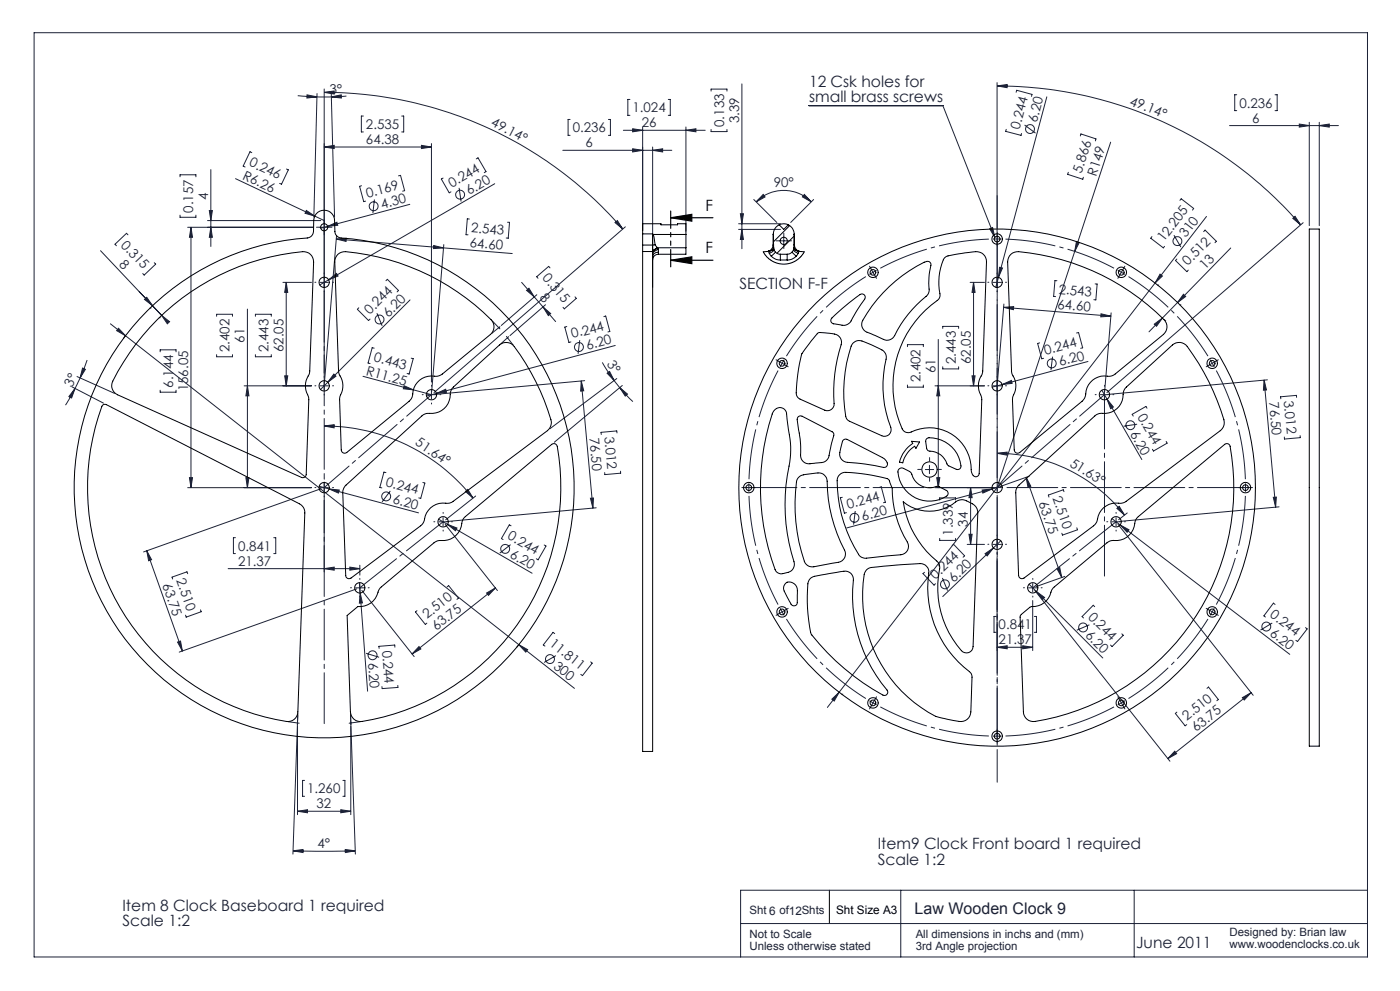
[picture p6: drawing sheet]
<svg xmlns="http://www.w3.org/2000/svg" width="420mm" height="297mm" viewBox="0 0 420 297" stroke-linecap="round" stroke-linejoin="round" font-family="sans-serif">
<g fill="none" stroke="#1b2136" stroke-width=".3">
<path d="M10.2 9.8h400v277h-400zM89.3 28.7l5.8 .3M92.1 28.4l3 .6-3 .4zM95.1 28l-.9 37M95.1 29h4.3M97.3 27.7l3-.4v.9zM97.3 27.7a118.4 118.4 0 0 1 89.5 40.9M97.3 26.7v85.1M99.4 28l1 37M99.4 29l3-.6v1zM103.9 28.8l-4.5 .2M109 34.8h-.6v4.7h.6"/>
<path d="M120.5 34.8h.6v4.7h-.6M171 35.8h-.6v4.8h.6M182.5 35.8h.6v4.8h-.6M187 39h24.6M189 29.8h-.7v4.8h.7M189.8 38.6l3 .4-3 .5zM192.8 38.1v31M200.5 29.8h.6v4.8h-.6M205.8 39l3-.4v.9zM205.8 38.1v31.2M213.3 27.3v-.6h4.8v.6M213.3 38.8v.6h4.8v-.6"/>
<path d="M222.6 25.1v49.4M242.7 31.6h40.2l15.5 39.6M299.1 24.8v44.6M299.1 25.7l3.1-.4-.1 1zM299.1 25.7a120.4 120.4 0 0 1 91.1 41.7M301.9 38.8l-.2 .6 4.6 1.2 .2-.6M304.8 27.7l.2-.6 4.6 1.2-.1 .6M307.4 37.5l3.3 2.4M314 29l-14.5 54.1M368.9 37.6h32.6M371 28.4h-.6v4.8h.6M382.5 28.4h.7v4.8h-.7"/>
<path d="M389.8 37.2l3 .4-3 .5zM392.8 36.7v30.9M395.8 36.7v30.9M395.8 37.6l3-.4v.9zM54 53v-.6h4.8v.6M63.3 50.8v23.1M70.7 53.5l23.7 11.3M75.5 45.8l-.5-.3-2 4.3 .5 .3M85.9 50.7l.6 .2-2 4.3-.6-.2M97.3 44.1l3-.5v.9zM97.3 44.1h32.1M108.4 55.7l-.5 .1 1.2 4.6 .6-.1"/>
<path d="M112.3 59.8l-.4 4M119.6 52.7l.6-.1 1.2 4.5-.6 .2M126.4 43.6l3 .5-3 .4zM129.4 43v71.5M132.9 53.4l-.5 .3 2.4 4.1 .5-.3M137.7 56.3l.6 4.1M142.9 47.6l.5-.3 2.4 4.1-.5 .3M148.4 55.1l-52.5 30.3M168.8 45h32.7M189.8 44.6l3 .4-3 .5zM195.8 44.1v42M195.8 45l3-.4v.9z"/>
<path d="M226.1 59.8l6.9 6.9M229 58.3l.5 .7-2.6 1.5zM241.3 58.3l2.1 2.2-2.7-1.5zM244.1 59.8l-6.9 6.9M320.5 51.6l-.2 .6 4.5 1.5 .2-.6M324.1 40.7l.2-.6 4.5 1.5-.2 .6M333.2 42.6l-10.8 32.8M30.2 75.1l18.3 19.4M38.4 70.4l-.4-.5-3.5 3.3 .4 .5M46.3 78.7l.4 .5-3.4 3.2-.5-.4M54 64.5v.6h4.8v-.6M56.3 68.1h37.6"/>
<path d="M57.3 68.1l.4 3h-.9zM57.3 68.1v78.1M62.3 66.1h33.9M62.8 63.1h.9l-.4 3zM63.3 68.1l.4 3h-.9zM91.9 63.1l2.5 1.7-2.9-.9zM94.4 64.8l2.9 1.3M96 68.1h2.5M98.3 67.8l-2.1 .6M98.3 67.8l2.8-1.2 .2 .9zM100.9 71.6l32.2 2.7M100.9 71.6l3-.2-.1 1z"/>
<path d="M101 70.6l-3.7 44M122.9 61.2l-24.6 6.6M130.1 73.6l3 .7-3.1 .2zM133.1 74.3l20.6 1.7M133.1 73.3l-3.6 44M140.8 65.6h-.6l-.4 4.7 .6 .1M152.3 66.6h.6l-.4 4.8-.6-.1M184.5 66.7l.7-.6 1.6 2.5zM187.6 68l-57.4 49.6M221.6 67.1h12.5M221.6 68.8h12.5M222.1 64.1h.9l-.4 3z"/>
<path d="M222.6 68.8l.4 3h-.9zM226.9 60.5a11.7 11.7 0 0 1 16.5 0M233.9 72.2h2.5M235.1 70.9v2.5M296.9 68.5l.9-.3 .6 3zM322.4 75.4l-23.3 70.8M322.9 72.4l.9 .3-1.4 2.7zM345.6 70.9l-.4 .5 3.8 2.9 .4-.5M352.2 70.5l2.1 3.5M353.1 77.6l-.5 .5 3.5 3.3 .4-.4M354 60l.4-.4 3.7 2.9-.3 .5M361.1 69.4l.4-.4 3.4 3.3-.4 .4"/>
<path d="M361.9 64.9l-15.4 19.9M369.2 74.3l-24.5 25.1M387.8 65.4l.7-.6 1.7 2.6zM390.9 66.7l-58.8 50.9M33.1 97l4.5 3.6M35.6 98.4l2 2.2-2.6-1.5zM43.4 89.7l.6-.6 1.8 2.5zM45 92.3h.1M45.8 91.6l2.7 2.9M47.8 95.2h.1M48.5 94.5l2.4 1.9-.7 .6zM65 94.8v-.6h4.7v.6"/>
<path d="M74.2 92.6v53.6M76.6 94.8v-.6h4.8v.6M84.9 84.6h8.6M85.9 84.6l.4 3h-.9zM85.9 84.6v31M96 84.6h2.5M98.6 83.9l2.4-2 .4 .8zM107.6 92.2l-.4 .5 3.4 3.4 .4-.5M113.1 93.9l1.6 3.7M115.8 84.1l.4-.4 3.4 3.4-.5 .4M123 89.9l-26.8 26.8M147.7 96.2l2.3 2.4"/>
<path d="M150 97.9l-2.5 2M156.5 84.6l3.8 4.4M158 87l.7-.6 1.6 2.6zM160.3 89l2.6 3M161 88.3l-10.6 9.2M162.9 92l2.3 2-.7 .6zM162.9 92l3.8 4.4M163.7 91.3l-10.7 9.3M165 80.3l-.4-.5-3.6 3.1 .4 .5M170 97.9l-.6 .1 1.3 4.6 .6-.1M172.5 89l.4 .4-3.6 3.2-.4-.5M181.2 94.9l.5-.2 1.3 4.6-.6 .2"/>
<path d="M261.3 80.5l.6 1.1M261.9 81.6l-1.1 .7M261.9 81.6l.6 1.1M263 81l-1.1 .6M282.8 98.4v-.6h4.8v.6M291 84.6h4.3M292.1 84.6l.4 3h-.9zM292.1 84.6v31M297.9 84.6h2.5M299.1 83.4v2.5M299.5 83.1l-.8 3M299.9 80.1l.8 .2-1.2 2.8z"/>
<path d="M301.1 92.1l32.2 2.7M301.1 92.1l3-.2-.1 .9zM301.2 91.1l-2 23.5M317.1 84.1h-.6l-.4 4.7 .6 .1M323 99.8l.6-.1 1.2 4.5-.6 .2M328.5 85.1h.6l-.3 4.8-.6-.1M330.3 94l3 .8-3.1 .2zM333.3 93.8l-1.9 23.5M346.3 97.2l2.4-1.9-1.7 2.5zM346.5 84.8l-94.8 122.7M347.3 85.4h.1M348 82.2l.7 .5-2.2 2.1z"/>
<path d="M349.4 96h.1M354 91.4h.1M355 88.2l.7 .7-2.4 1.8zM21.6 116l9.4 4.8M22.5 116.4l-1 2.9-.8-.5zM22.5 116.4l-2.9 5M23.1 112.9l11.3 5M24 113.3l-1.5 3.1M24.8 110.3l.8 .4-1.6 2.6zM26.1 107.9l-2.1 5.4M37.6 100.6l-.6 .8M37.6 100.6l118 92.6"/>
<path d="M48 105.4v-.6h4.8v.6M48 116.9v.6h4.8v-.6M65 106.3v.6h4.7v-.6M73.2 115.6h20.3M74.2 115.6l.5 3h-.9zM76.6 106.3v.6h4.8v-.6M85.4 112.6h.9l-.4 3zM96 115.6h2.5M97.3 114.4v2.5M100.2 112.1l.6 .6-2.4 1.8zM108.9 112.8l15.1 4M112.3 104.3l-.6-.1-1.3 4.6 .6 .2"/>
<path d="M121.2 115.6l2.8 1.2-3-.3zM123.4 107.3l.6 .2-1.3 4.6-.6-.2M124 116.8l5.4 1.5M128.2 118.3h2.5M129.4 117v2.6M131 117.9l-3 .8M131 117.9l2.7-1.2 .2 .9zM151.9 100.8l2.1 2.6M152.6 100.9l-2.4 2.2M173.9 101.9l-.5 4.1M174.4 114.2l.7 2.9-.9 .1zM174.4 114.2l3.5 38.1"/>
<path d="M175.4 114.1l-45 4.1M180.7 108.6l3.6 5.4M182.1 111.9l.8-.6 1.4 2.7zM184.3 114l1.6 2.2M184.6 103.5l-53.6 14.4M185 113.4l-20 15.1M185.9 116.2l2.3 1.9-.6 .6zM185.9 116.2l4 4.2M186.7 115.5l-20.4 17M272.2 103.9v-.6h4.8v.6M272.2 115.4v.6h4.8v-.6M280.5 115.6h14.8"/>
<path d="M281.5 101.7v44.5M281.5 115.6l.4 3h-.9zM282.8 109.9v.7h4.8v-.7M291.6 112.6h.9l-.4 3zM297.9 115.6h2.5M299.1 114.4v2.5M300.6 115.2l2.8-1.2 .2 .9zM311.9 102.8l-.6 .1 1.2 4.6 .6-.1M315.8 106.9l-.5 4M326.4 108.3l-28.8 7.7M330.1 118.3h2.5M330.6 116.9l11.9 20.8"/>
<path d="M331.3 117v2.6M332.1 119.6l1.9 2.4-.8 .5zM379.2 113.9l3.5 38.1M379.2 113.9l.7 3h-.9zM380.2 113.8l-47.9 4.4M389 119.1l-.1-.6-4.7 .4v.6M97.3 127.7l3-.4-.1 .9zM97.3 127.7a56.9 56.9 0 0 1 44.6 21.6M185.1 129.7l-.1-.6-4.7 .5 .1 .6M278.8 139.4v2.6M299.1 135.9l3.1-.4-.1 .9zM299.1 135.9a48.7 48.7 0 0 1 38.3 18.5"/>
<path d="M341.1 127.1l-4 .6M344.1 122.3l-.3-.5-4.1 2.4 .3 .5M349.8 132.3l.3 .5-4.1 2.4-.3-.5M390 130.6l.1 .6-4.8 .4v-.6M56.3 146.2h37.2M56.8 143.2h.9l-.4 3zM73.8 143.2h.9l-.5 3zM95.7 145.7l3 .8M96 146.2h2.5M96.3 146.5l-53.2 18.9M97.3 149.9v21.5M97.3 144.9v2.5"/>
<path d="M98.7 146.5l3.1 .4-.3 .9zM98.7 146.5l26.9 7.2M115.8 141.6l-.6-.1-1.3 4.6 .6 .1M117.1 147.1l-2.5 3.3M126.9 144.6l.6 .2-1.3 4.6-.6-.2M131.6 155.6l2.7 1.6M131.7 156.4h2.5M132.9 155.1v2.6M133.6 157.2l15.6 19.8M134.3 157.2l2.8 1.1-.5 .8zM134.3 157.2l25.3 14.6M139.6 147.3l.7-.6 1.6 2.6z"/>
<path d="M142.7 148.7l-9 7.1M153.3 157.6l-.5-.3-2.4 4.1 .5 .3M177.1 149.3h.9l-.1 3zM178.9 152.2l-45 4.1M186.2 141.2v.6l-4.7 .4-.1-.6M252.7 149l-.6 .2 1.2 4.6 .6-.2M256.6 153.1l-.5 4.1M263.8 146.1l.6-.2 1.2 4.6-.6 .2M277.6 140.7h2.5M280.5 146.2h17.6M281 143.2h.9l-.4 3zM281.9 149.9v-.7h4.8v.7"/>
<path d="M291.2 146.2l.4 3h-.9zM291.2 146.2v17M294.6 146.9l3-.4-2.7 1.3zM297.6 146.5l-43.6 11.7M300.6 145.7l-3 .8M307.8 143l1.4 2.7-.8 .3zM307.8 143l10.7 30.1M308.8 142.7l-8.7 3.1M319.2 147.4l-.2-.6-4.5 1.6 .2 .6M323 158.2l.3 .6-4.6 1.6-.1-.6M333.6 156.4h2.5M333.6 155.4l2.5 1.9"/>
<path d="M334.8 155.1v2.5M335.1 152.4l.7-.6 1.6 2.6zM335.4 157.2l40.6 51.2M336.1 157.3l2.6 1.5-.6 .7zM336.1 157.3l50.8 38.8M338.2 153.7l-2.6 2M382 149h.9l-.2 3zM383.7 151.9l-47.9 4.4M44 165.1l1.5 2.6-.9 .4zM44 165.1l10.7 30M56.3 171.9l-.2-.5-4.5 1.6 .2 .5M68.4 170.4h39.5"/>
<path d="M70.6 161.1h-.6v4.8h.6M82.1 161.1h.6v4.8h-.6M97.3 170.4l3-.4v.9zM105 170l2.9 .4-2.9 .5zM106.7 176.2h2.5M107 176.5l-53.2 18.9M107.8 174.6l.3 3.1M107.9 169.4v3M108 174.9v2.5M108.1 177.7l.6 3-.9 .1zM108.1 177.7l2.2 29.4M108.5 176.9l15.7 19.9"/>
<path d="M134.1 175.9l.5-.4 2.9 3.7-.4 .4M146 177.7l2.6-1.5-2.1 2.2zM148.6 176.2l-25 19.8M153.2 163.2l-3.3 2.6M163.3 163.3l.5 .4-2.4 4.1-.5-.3M277.4 171.5l-.5 .4 3.3 3.5 .4-.5M281.9 161.4v.6h4.8v-.6M282.7 173.2l1.6 3.8M285.6 163.5l.5-.4 3.3 3.5-.5 .4M290.2 163.2h5.1M290.7 160.1h.9l-.4 3.1zM295.5 165.9l2.5-1.7-1.8 2.4z"/>
<path d="M297.9 163.2h2.5M298 164.2l-15.2 14.6M299.1 166.9v28.1M299.1 161.9v2.5M300.2 162.1l-2.2 2.1M308.6 176.2h2.5M308.7 175.1l2.2 2.2M309.8 180v15M309.8 174.9v2.5M310.4 176.9l40.6 51.2M310.9 177.3l2.5 1.8-.7 .6zM310.9 177.3l19.9 19.9"/>
<path d="M317.1 170.4l.8-.3 .6 3zM319.4 172.8l-8.6 3M53.3 192.4l.9-.3 .5 3zM60.1 182.8l.3 .5-4.6 1.7-.1-.6M109.8 195.8l3.9 1.2M118.5 194l-.1-.7-4.7 .4v.6M125.1 183l-.5 .4 3 3.7 .5-.3M125.7 193.8l.6 .7-2.7 1.5zM155.6 193.2l2.7 1.5-.6 .7zM155.6 193.2l-.6 .8M155.6 193.2l16.7 13.1M166.4 189.9l-.5-.4-2.9 3.8 .5 .3"/>
<path d="M166.8 196.5l-3.6 2M177.2 198.4l.5 .4-3 3.7-.5-.4M298.8 184.7h-.6v4.8h.6M299.1 194h10.7M299.1 194l3.1-.5v.9zM306.8 193.5l3 .5-3 .4zM310.3 184.7h.6v4.8h-.6M326.8 187.3l-3.8 1.6M328.4 181.8l-.4-.4-3.4 3.4 .4 .4M336.6 190l.4 .4-3.4 3.4-.4-.5M381.7 186.7l-3.6 2.1M382.5 181.1l-.5-.3-2.8 3.8 .4 .3"/>
<path d="M391.7 188.1l.4 .4-2.8 3.8-.5-.4M86.4 216.3l3.3 .4M89.3 217.7v26.5M89.3 214.4l-1.4 41.6M89.4 213.9l-.2 3.3M105.2 213.9l.1 3.3M105.2 214.4l1.4 41.6M105.2 217.7v26.5M108.1 216.3l-3.4 .4M119.3 205.4l.1 .6-4.7 .4-.1-.6M249.6 209.5l2.1-2-1.4 2.6zM251.7 207.5l-3.5 4.5"/>
<path d="M252.6 208.1h.1M353.1 213.4l-.5 .4 2.9 3.7 .5-.3M362.1 206.3l.4-.4 3 3.8-.4 .3M372.7 209.1l2.7-1.5-2.1 2.2zM375.4 207.6l-25.1 19.8M91.4 233.9h-.6v4.8h.6M102.9 233.9h.6v4.8h-.6M352.4 225.1l.6 .8-2.7 1.5zM87.9 255l3-.4v.9zM87.9 255h18.7M89.3 243.1l3-.4v.9zM89.3 243.1h15.9"/>
<path d="M102.2 242.7l3 .4-3 .5zM103.6 254.6l3 .4-3 .5zM222.2 276.8h188M270.2 266.8v20M340.3 266.8v20M410.2 266.8h-188v20"/>
<circle cx="309" cy="38.7" r="1.33"/>
<circle cx="138" cy="58.4" r="1.33"/>
<circle cx="112.1" cy="61.8" r="1.33"/>
<circle cx="353.2" cy="72.3" r="1.33"/>
<circle cx="113.9" cy="95.8" r="1.33"/>
<circle cx="173.7" cy="104" r="1.35"/>
<circle cx="315.5" cy="108.9" r="1.33"/>
<circle cx="339.1" cy="127.4" r="1.33"/>
<circle cx="115.9" cy="148.8" r="1.34"/>
<circle cx="256.3" cy="155.2" r="1.33"/>
<circle cx="151.6" cy="164.5" r="1.34"/>
<circle cx="283.5" cy="175.1" r="1.33"/>
<circle cx="111.8" cy="196.4" r="1.33"/>
<circle cx="165" cy="197.5" r="1.33"/>
<circle cx="324.9" cy="188.1" r="1.34"/>
<circle cx="379.9" cy="187.8" r="1.34"/>
</g>
<path d="M201.2 65.3l6.3-1.1v2.1zM201.2 78l6.3-1v2zM201.2 65.3h12.7M201.2 78h12.7" fill="none" stroke="#000" stroke-width=".35"/>
<g fill="none" stroke="#1b2136" stroke-width=".3" stroke-dasharray="15.2 1.3 1.3 1.3" stroke-linecap="butt">
<path d="M299.2 71.6h-1.3M299.2 71.6h1.2M336.4 81.6l-1.1-.6M336.4 81.6l1.1 .6M234.6 108.9l-.6 1.1M234.6 108.9l.7-1.1M363.7 108.9l-.7-1.1M363.7 108.9l.6 1.1M224.7 146.1v1.3M224.7 146.1v-1.2M373.7 146.1l-.1-1.2M373.7 146.1l-.1 1.3"/>
<path d="M234.6 183.4l.7 1M234.6 183.4l-.6-1.1M363.7 183.4l.6-1.1M363.7 183.4l-.7 1M261.9 210.6l1.1 .7M261.9 210.6l-1.1-.6M336.4 210.6l1.1-.6M336.4 210.6l-1.1 .7M299.2 220.6h1.2M299.2 220.6h-1.3"/>
</g>
<path d="M296.7 71.7a74.5 74.5 0 0 0-32.6 8.7M259.8 82.9a74.5 74.5 0 0 0-23.9 23.8M334.2 80.4a74.5 74.5 0 0 0-32.5-8.7M233.4 111.1a74.5 74.5 0 0 0-8.7 32.5M362.4 106.7a74.5 74.5 0 0 0-23.9-23.8M224.7 148.6a74.5 74.5 0 0 0 8.7 32.6M373.6 143.6a74.5 74.5 0 0 0-8.7-32.5M235.9 185.5a74.5 74.5 0 0 0 23.9 23.9M364.9 181.2a74.5 74.5 0 0 0 8.7-32.6M264.1 211.9a74.5 74.5 0 0 0 32.6 8.7M338.5 209.4a74.5 74.5 0 0 0 23.9-23.9M301.7 220.6a74.5 74.5 0 0 0 32.5-8.7" fill="none" stroke="#1b2136" stroke-width=".3" stroke-dasharray="15.2 1.3 1.3 1.3" stroke-dashoffset=".1" stroke-linecap="butt"/>
<path d="M201.2 63.2v16.8" fill="none" stroke="#000" stroke-width=".35" stroke-dasharray="6.3 1.3 1.3 1.3 1.3 1.3" stroke-dashoffset="1.2"/>
<g fill="none" stroke="#1b2136" stroke-width=".3" stroke-dasharray="15.2 1.3 1.3 1.3">
<path d="M96 68.1h-1.1M97.3 66.8v-1M97.3 69.3v1.1M98.5 68.1h1.1M233.9 72.2h-1.1M235.1 70.9v-1.1M235.1 73.4v1.1M236.4 72.2h1.1M299.2 71.6v-1.2M299.2 71.6v1.3M299.2 70.4v-.9M299.2 72.9v.8"/>
<path d="M94.8 84.6h-.3M97.3 82.1v-.3M97.3 87.1v.3M99.8 84.6h.3M261.3 80.5l-.4-.7M262.5 82.7l.5 .7M296.7 84.6h-.3M299.2 82.1v-.3M299.2 87.1v.3M301.7 84.6h.3M335.8 82.7l-.4 .7M336.4 81.6l.6-1.1"/>
<path d="M336.4 81.6l-.6 1.1M337 80.5l.5-.7M94.8 115.6h-.3M97.3 113.1v-.3M97.3 118.1v.3M99.8 115.6h.3M127 118.3h-.3M129.5 115.8v-.3M132 118.3h.3M233.6 108.2l-.8-.4M234.6 108.9l-1-.7M234.6 108.9l1.1 .6"/>
<path d="M235.7 109.5l.8 .4M296.7 115.6h-.3M299.2 113.1v-.3M299.2 118.1v.3M301.7 115.6h.3M328.8 118.3h-.3M331.3 115.8v-.3M333.8 118.3h.3M362.6 109.5l-.7 .4M363.7 108.9l1.1-.7M363.7 108.9l-1.1 .6M364.8 108.2l.7-.4"/>
<path d="M129.5 120.8v.3M278.9 138.2v-1.1M331.3 120.8v.3M94.8 146.1h-.3M97.3 143.6v-.3M97.3 148.6v.3M99.8 146.1h.3M130.4 156.4h-.3M132.9 153.9v-.3M132.9 158.9v.3M135.4 156.4h.3M223.4 146.1h-.8"/>
<path d="M224.7 146.1h-1.3M224.7 146.1h1.2M225.9 146.1h.9M276.4 140.7h-1.1M278.9 143.2v1M281.4 140.7h1M299.2 146.1v-1.2M299.2 146.1h-1.3M299.2 146.1v1.3M299.2 146.1h1.2M332.3 156.4h-.3M334.8 153.9v-.3"/>
<path d="M334.8 158.9v.3M337.3 156.4h.3M372.4 146.1h-.8M373.7 146.1h1.2M373.7 146.1h-1.3M374.9 146.1h.9M105.5 176.2h-.3M108 173.7v-.3M108 178.7v.3M110.5 176.2h.3M296.7 163.1h-.3M299.2 160.6v-.3"/>
<path d="M299.2 165.6v.3M301.7 163.1h.3M307.3 176.2h-.3M309.8 173.7v-.3M309.8 178.7v.3M312.3 176.2h.3M233.6 184l-.8 .4M234.6 183.4l-1 .6M234.6 183.4l1.1-.7M235.7 182.7l.8-.4M362.6 182.7l-.7-.4M363.7 183.4l1.1 .6"/>
<path d="M363.7 183.4l-1.1-.7M364.8 184l.7 .4M261.3 211.7l-.4 .8M261.9 210.6l-.6 1.1M261.9 210.6l.6-1M262.5 209.6l.5-.8M299.2 219.4v-.9M335.8 209.6l-.4-.8M336.4 210.6l.6 1.1M336.4 210.6l-.6-1M337 211.7l.5 .8M299.2 220.6v1.3"/>
<path d="M299.2 220.6v-1.2M299.2 221.9v.8"/>
</g>
<path d="M296.7 146.1h-73.3M299.2 143.6v-73.2M299.2 148.6v73.3M301.7 146.1h73.2" fill="none" stroke="#1b2136" stroke-width=".3" stroke-dasharray="15.2 1.3 1.3 1.3" stroke-dashoffset="-.4"/>
<path d="M248.8 266.8v10" fill="none" stroke="#000" stroke-width=".3"/>
<path d="M97.3 146.1l32.2-27.8M299.2 146.1l32.1-27.8M299.2 234.4v-175.8" fill="none" stroke="#1b2136" stroke-width=".3" stroke-dasharray="15.2 1.3 1.3 1.3" stroke-dashoffset="5.4"/>
<path d="M108 176.2l24.9-19.8M309.8 176.2l25-19.8" fill="none" stroke="#1b2136" stroke-width=".3" stroke-dasharray="15.2 1.3 1.3 1.3" stroke-dashoffset="1.2"/>
<path d="M331.3 118.3v55.4" fill="none" stroke="#1b2136" stroke-width=".3" stroke-dasharray="15.2 1.3 1.3 1.3" stroke-dashoffset="-1"/>
<path d="M97.3 68.1v148.9" fill="none" stroke="#1b2136" stroke-width=".3" stroke-dasharray="15.2 1.3 1.3 1.3" stroke-dashoffset="-.2"/>
<path d="M201.2 65.3l6.3-1.1v2.1zM201.2 78l6.3-1v2z" fill="#000"/>
<g fill="#1b2136">
<path d="M296.9 68.5l.9-.3 .6 3z"/>
<path d="M91.9 63.1l2.5 1.7-2.9-.9z"/>
<path d="M121.2 115.6l2.8 1.2-3-.3z"/>
<path d="M294.6 146.9l3-.4-2.7 1.3z"/>
<path d="M131 117.9l2.7-1.2 .2 .9z"/>
<path d="M98.3 67.8l2.8-1.2 .2 .9z"/>
<path d="M300.6 115.2l2.8-1.2 .2 .9z"/>
<path d="M98.6 83.9l2.4-2 .4 .8z"/>
<path d="M295.5 165.9l2.5-1.7-1.8 2.4z"/>
<path d="M100.2 112.1l.6 .6-2.4 1.8z"/>
<path d="M322.9 72.4l.9 .3-1.4 2.7z"/>
<path d="M299.9 80.1l.8 .2-1.2 2.8z"/>
<path d="M108.1 177.7l.6 3-.9 .1z"/>
<path d="M332.1 119.6l1.9 2.4-.8 .5z"/>
<path d="M310.9 177.3l2.5 1.8-.7 .6z"/>
<path d="M336.1 157.3l2.6 1.5-.6 .7z"/>
<path d="M134.3 157.2l2.8 1.1-.5 .8z"/>
<path d="M98.7 146.5l3.1 .4-.3 .9z"/>
<path d="M241.3 58.3l2.1 2.2-2.7-1.5zM229 58.3l.5 .7-2.6 1.5z"/>
<path d="M222.1 64.1h.9l-.4 3zM222.6 68.8l.4 3h-.9z"/>
<path d="M162.9 92l2.3 2-.7 .6zM158 87l.7-.6 1.6 2.6z"/>
<path d="M139.6 147.3l.7-.6 1.6 2.6zM97.3 127.7l3-.4-.1 .9z"/>
<path d="M335.1 152.4l.7-.6 1.6 2.6zM299.1 135.9l3.1-.4-.1 .9z"/>
<path d="M184.5 66.7l.7-.6 1.6 2.5zM97.3 27.7l3-.4v.9z"/>
<path d="M387.8 65.4l.7-.6 1.7 2.6zM299.1 25.7l3.1-.4-.1 1z"/>
<path d="M89.3 243.1l3-.4v.9zM102.2 242.7l3 .4-3 .5z"/>
<path d="M43.4 89.7l.6-.6 1.8 2.5zM48.5 94.5l2.4 1.9-.7 .6z"/>
<path d="M130.1 73.6l3 .7-3.1 .2zM100.9 71.6l3-.2-.1 1z"/>
<path d="M330.3 94l3 .8-3.1 .2zM301.1 92.1l3-.2-.1 .9z"/>
<path d="M126.4 43.6l3 .5-3 .4zM97.3 44.1l3-.5v.9zM105 170l2.9 .4-2.9 .5zM97.3 170.4l3-.4v.9zM205.8 39l3-.4v.9zM189.8 38.6l3 .4-3 .5z"/>
<path d="M299.1 194l3.1-.5v.9zM306.8 193.5l3 .5-3 .4zM389.8 37.2l3 .4-3 .5zM395.8 37.6l3-.4v.9z"/>
<path d="M195.8 45l3-.4v.9zM189.8 44.6l3 .4-3 .5z"/>
<path d="M92.1 28.4l3 .6-3 .4zM99.4 29l3-.6v1z"/>
<path d="M146 177.7l2.6-1.5-2.1 2.2zM125.7 193.8l.6 .7-2.7 1.5z"/>
<path d="M352.4 225.1l.6 .8-2.7 1.5zM372.7 209.1l2.7-1.5-2.1 2.2z"/>
<path d="M346.3 97.2l2.4-1.9-1.7 2.5zM355 88.2l.7 .7-2.4 1.8z"/>
<path d="M249.6 209.5l2.1-2-1.4 2.6zM348 82.2l.7 .5-2.2 2.1z"/>
<path d="M22.5 116.4l-1 2.9-.8-.5zM24.8 110.3l.8 .4-1.6 2.6z"/>
<path d="M281 143.2h.9l-.4 3zM281.5 115.6l.4 3h-.9z"/>
<path d="M74.2 115.6l.5 3h-.9zM73.8 143.2h.9l-.5 3zM85.9 84.6l.4 3h-.9zM85.4 112.6h.9l-.4 3zM57.3 68.1l.4 3h-.9zM56.8 143.2h.9l-.4 3zM62.8 63.1h.9l-.4 3zM63.3 68.1l.4 3h-.9zM291.2 146.2l.4 3h-.9zM290.7 160.1h.9l-.4 3.1zM292.1 84.6l.4 3h-.9zM291.6 112.6h.9l-.4 3z"/>
<path d="M379.2 113.9l.7 3h-.9zM382 149h.9l-.2 3z"/>
<path d="M174.4 114.2l.7 2.9-.9 .1zM177.1 149.3h.9l-.1 3z"/>
<path d="M44 165.1l1.5 2.6-.9 .4zM53.3 192.4l.9-.3 .5 3z"/>
<path d="M307.8 143l1.4 2.7-.8 .3zM317.1 170.4l.8-.3 .6 3z"/>
<path d="M182.1 111.9l.8-.6 1.4 2.7zM185.9 116.2l2.3 1.9-.6 .6z"/>
<path d="M35.6 98.4l2 2.2-2.6-1.5zM155.6 193.2l2.7 1.5-.6 .7z"/>
<path d="M87.9 255l3-.4v.9zM103.6 254.6l3 .4-3 .5z"/>
</g>
<g fill="none" stroke="#000" stroke-width=".3">
<path d="M101.4 76.2a3.3 3.3 0 0 1 2.3-.8 70.3 70.3 0 0 1 44 20.9 2.97 2.97 0 0 1-.6 4l-14.4 11.8a3.8 3.8 0 0 1-3.3 .6 5.8 5.8 0 0 0-5.7 6l-.3 .9-.7 .7-18.7 15.3a1.02 1.02 0 0 1-1 .1 1.02 1.02 0 0 1-.6-.8l-.4-15.9a6.6 6.6 0 0 0-.3-7.1l-1.3-33.4a3 3 0 0 1 1-2.3zM192.8 75.4v149.8h3v-149.8M192.8 73.4v2M192.8 70.1v-3h5.5v.3h5v-.3h2.5v3.2M192.8 75.4h3M192.8 73.4h3M192.8 70.1h3M192.8 70.1v3.3M195.8 73.4v1.8M195.8 70.1l.1 .2M195.8 70.1v3.3M195.9 70.3l.6 3.1"/>
<path d="M195.9 70.3l-.1 .1M195.9 70.3h9.9M196.5 73.4h-.7M196.5 73.4l.7 .9M197.2 74.3l-1.4 .9M197.2 74.3h.1M197.2 74.3h8.6M197.3 74.3l-1.5 1.1M197.3 74.3l.2 .4M197.5 74.7l-1.2 .6-.5 .6M197.5 74.7v.9M197.5 75.6a1.58 1.58 0 0 0-1.7 1.2"/>
<path d="M197.5 76.2a1.69 1.69 0 0 0-1.7 1.7M197.5 75.6v.6M205.8 74.3v1.9h-8.3M205.8 70.3v4M230.5 75.3l-1.5 .2 1.5 1.9 1.8 1.2 2.4 .6 2.4-.3 2.2-1.1 1.3-1.2 .7-1.1-1.6-.2M230.5 75.3l.3 .6M230.6 75.2a1.39 1.39 0 0 0 1.5-.9 1.54 1.54 0 0 1-1.6 1M230.8 75.9l.6 .9M230.8 75.2l-.3 .1M231.4 76.8a3.7 3.7 0 0 0 2.7 1.1M231.9 73.4a1.96 1.96 0 0 1-1.1 1.8M232 70.3v.1"/>
<path d="M232 70.3l.1 4M232 70.4l-.1 3M232 70.1v.3M232.1 74.3a2.05 2.05 0 0 0 2 1.9M232.1 73.4h-.2M232.1 74.3a1.31 1.31 0 0 1-1.3 .9M232.2 74.7a1.58 1.58 0 0 1-1.4 1.2M232.7 75.6l-1.3 1.2M233.8 67.4a3.2 3.2 0 0 0-1.8 2.9M233.8 67.4a3.1 3.1 0 0 1 2.7 0M233.8 67.4l1.3 1.4 1.4-1.4M234.1 76.2v1.7"/>
<path d="M234.1 76.2h2M234.1 77.9h2M236.1 76.2v1.7M236.5 67.4a3.2 3.2 0 0 1 1.8 2.9M236.9 67.6l-4.8 4.9M237.6 75.6l1.2 1.2M238.1 74.7a1.58 1.58 0 0 0 1.4 1.2M238.2 74.3a2.05 2.05 0 0 1-2.1 1.9M238.2 74.3a1.31 1.31 0 0 0 1.3 .9M238.2 73.4h.1M238.2 70.8l-5.1 5.1M238.3 70.3v.1"/>
<path d="M238.3 70.3l-.1 4M238.3 70.4v3M238.3 70.1v.3M238.3 73.4a1.96 1.96 0 0 0 1.2 1.8M238.8 76.8a3.5 3.5 0 0 1-2.7 1.1M239.5 75.9l-.7 .9M239.5 75.2h.1M239.6 75.2a1.39 1.39 0 0 1-1.4-.9 1.53 1.53 0 0 0 1.5 1M239.6 75.2l.1 .1M239.7 75.3l-.2 .6M283.4 77.3l1-.6 7.2-1.2a3.2 3.2 0 0 1 4.3 3l-1.2 33.4a6.7 6.7 0 0 0-.2 7.3l-.7 22.7a1.14 1.14 0 0 1-1.3 .9 1.14 1.14 0 0 1-1-1.2 13 13 0 0 0-11.3-13.3 15.6 15.6 0 0 0-7.6 1.4l-.8-.1-.7-.5a31.1 31.1 0 0 1 10.5-39.4l.4-.8a19.6 19.6 0 0 1 1.2-11.5zM303.2 76.2a3.3 3.3 0 0 1 2.4-.8 70.3 70.3 0 0 1 44 20.9 2.97 2.97 0 0 1-.6 4l-14.4 11.8a3.6 3.6 0 0 1-3.3 .6 5.8 5.8 0 0 0-5.7 6l-1 1.6-18.7 15.3a1.02 1.02 0 0 1-1 .1 1.02 1.02 0 0 1-.6-.8l-.5-15.7a6.7 6.7 0 0 0-.2-7.3l-1.3-33.4a3.3 3.3 0 0 1 .9-2.3z"/>
<path d="M392.8 68.6h3v155h-3zM44.2 93.1a75.1 75.1 0 0 1 48.3-21.8l1-.6 .6-1.3a6.7 6.7 0 0 1 .7-5.3 3.1 3.1 0 0 1 3.5-.9 3.1 3.1 0 0 1 2.1 2.8l.1 3.4a2.06 2.06 0 0 0 1.8 1.9 75 75 0 0 1 66.4 97.5 75 75 0 0 1-110.4 41.4 75 75 0 0 1-14.1-117.1zM47.2 95.8a70.5 70.5 0 0 1 44.2-20.3 2.98 2.98 0 0 1 2.7 3l-1.3 33.4a6.6 6.6 0 0 0-.2 7.3l-.7 23a1.02 1.02 0 0 1-1.4 .9l-55.2-24.8a3 3 0 0 1-1.5-4.1 71.8 71.8 0 0 1 13.4-18.4zM245.3 99.9l.1-.1a12.6 12.6 0 0 1 6 .7l.3 .4a2.44 2.44 0 0 1 .6 2.4 47.6 47.6 0 0 0-2.1 18.2 2.06 2.06 0 0 1-2.8 1.4l-7.4-3.3a1.97 1.97 0 0 1-1.1-1.9 49.9 49.9 0 0 1 1.7-11.7zM249.6 95.3l3-2.8 5.4-4.2a1 1 0 0 1 1.3 .1 1 1 0 0 1 .1 1.3l-3.6 5.6a3.1 3.1 0 0 1-4.4 1.9 1.85 1.85 0 0 1-2.2-1.1zM264.9 87.7a37.9 37.9 0 0 1 12.8-9.2 1.04 1.04 0 0 1 1.1 0 1.04 1.04 0 0 1 .5 1 29.8 29.8 0 0 0-.6 8.1l-.3 .6a40.1 40.1 0 0 0-10.3 12.8 2.67 2.67 0 0 1-3.7 .4l-3-1.4a2.92 2.92 0 0 1-2.8-3.5l.2-.5a41.6 41.6 0 0 1 6.1-8.3zM255.8 102.9l1.3-.8a12.5 12.5 0 0 1 6 2 3.2 3.2 0 0 1 2.8 3.1 35.6 35.6 0 0 0 1.4 21.4 1.96 1.96 0 0 1-2.8 2l-9.6-4.3a1.97 1.97 0 0 1-1.2-1.5 43.2 43.2 0 0 1 1.9-21.5zM30.8 121.5l.5-.3 .6 .1 57.9 29.7a2.85 2.85 0 0 1 1.6 2.7l-2 59.7a2.98 2.98 0 0 1-3.5 2.8 70.9 70.9 0 0 1-55.1-94.7zM232.5 122.7a2.13 2.13 0 0 1 2.5-.3 2.13 2.13 0 0 1 1 2.4l.4 3.2a29.6 29.6 0 0 1-.2 14.6 56.5 56.5 0 0 0 2.1 26.2 3.1 3.1 0 0 1-3.1 3 2.1 2.1 0 0 1-2.7-1.1 70 70 0 0 1-.5-47.4zM239.4 125l.7-.4 .5 .1 9 4.7a.99 .99 0 0 1 .5 1.2l-1.3 5.2a3 3 0 0 1-3.7 2.9l-.4 .1a4.4 4.4 0 0 1-3.8-.5 4 4 0 0 1-.7-3.6l-.2-3.3-.5-3.1a6.1 6.1 0 0 1-.1-3.3zM252.9 131.9l.6-.3 .6 .1 11.1 5.7a1.51 1.51 0 0 1 .4 2.6l-.6 .1a70.2 70.2 0 0 0-11.2-1.6 2.85 2.85 0 0 1-1.6-4.1zM273.4 132.3l2.5 .2-1.1 1.9-.4-.7a8.3 8.3 0 0 0-3.6 5l-1-.2a9.7 9.7 0 0 1 4-5.6z"/>
<path d="M278.1 131.4a8.8 8.8 0 0 1 9 4.6l.6 1.2a3.9 3.9 0 0 1 .5 2.9l-.3 .4-.8 .2-2.7-1.3a6.2 6.2 0 0 0-6-4.3l-.4-.6-.3-2.2zM103.6 145.6l22.9-20.9a3.7 3.7 0 0 1 3.3-.8 5.7 5.7 0 0 0 5.3-6.3l.9-1.6 13.8-12.6a3 3 0 0 1 4.5 .5 65.5 65.5 0 0 1 11.1 22.8l-.3 1.3-.9 1.1-28.2 21.1a2.73 2.73 0 0 1-2.3 .6 6 6 0 0 0-6.6 5.7l-.9 1.1-20.9 15.6a.99 .99 0 0 1-1 .1 .99 .99 0 0 1-.6-.8l-.9-24.8 .2-1zM239.6 143a9.6 9.6 0 0 1 5.3-1.2 2.58 2.58 0 0 1 3.2 2.4 46.3 46.3 0 0 0 5.5 21.2 2.72 2.72 0 0 1-3 3.3l-1.8 .3a19.2 19.2 0 0 1-6 .8l-1.1-.8a48.9 48.9 0 0 1-2.6-25.3zM251.9 142.2l.4-.3a4 4 0 0 1 3-.3 45.4 45.4 0 0 1 11.3 2.1l.9 2.3a34.7 34.7 0 0 0 5 17.1 2.5 2.5 0 0 1-2.2 3.2l-10.3 1a2.37 2.37 0 0 1-2.4-1.2 39.3 39.3 0 0 1-6.3-23zM269.7 140.6l.5-.3h.6l2.5 1.4a5.8 5.8 0 0 0 8 4l2.6 1.3a.99 .99 0 0 1 .1 1.7 9.4 9.4 0 0 1-14.5-7.8zM271 150.4a12.8 12.8 0 0 0 16.4-.4l1.7-.2 2.6 1.2a3 3 0 0 1 1.6 2.7l-1.4 40a1.99 1.99 0 0 1-1.3 1.9 1.99 1.99 0 0 1-2.2-.6 29 29 0 0 1-6.5-25.1l-.2-1a40.8 40.8 0 0 1-8.3-10.5 30 30 0 0 1-2.4-8zM305.5 145.6l22.9-20.9a3.6 3.6 0 0 1 3.3-.8 5.8 5.8 0 0 0 5.3-6.3l.3-.9 .6-.7 13.8-12.6a3 3 0 0 1 4.5 .4 66.6 66.6 0 0 1 11.1 22.9l-.3 1.3-.9 1.1-28.2 21.1-1.4 .6a6.2 6.2 0 0 0-7.5 5.7l-.9 1.1-20.9 15.6a1.02 1.02 0 0 1-1.6-.7l-.9-24.8 .1-1zM235.8 174.7a2.56 2.56 0 0 1 2.8 .5 2.56 2.56 0 0 1 .6 2.7v2.2a1.09 1.09 0 0 1-.8 1.5 1.09 1.09 0 0 1-1.3-1l-.8-1.5a4.8 4.8 0 0 1-1.1-3.5zM243.3 173.2a28.1 28.1 0 0 1 7.7-1.6l1.1-.3a2.73 2.73 0 0 1 3.9 2.6 44.4 44.4 0 0 0 10.3 33.2v.7a.96 .96 0 0 1-1.4 .5 66.4 66.4 0 0 1-21.6-18.5 46.1 46.1 0 0 1-.7-15.6zM260 170.7l.3-.2a4.6 4.6 0 0 1 3-.6l10.9-.9a3.4 3.4 0 0 1 4.1 1.2 5.1 5.1 0 0 1 .1 3.8 32.1 32.1 0 0 0 12.9 27.8l.3 1.1-.3 10.5a3.1 3.1 0 0 1-4.4 2.7l-6.1-1.4a40.4 40.4 0 0 1-21.3-43.3zM104.1 184.5l3.3-2.7a5.9 5.9 0 0 0 6.3-5l.5-.8 16-13.3a2.87 2.87 0 0 1 2.2-.7 6 6 0 0 0 6.3-6l.9-1.2 25.9-21.6a1.03 1.03 0 0 1 1.7 .6 70.9 70.9 0 0 1-59.2 82.4 2.98 2.98 0 0 1-2.9-2.8zM306.4 184.1l2.7-2.2a6.3 6.3 0 0 0 6.4-5.1l.6-.8 16-13.3a2.85 2.85 0 0 1 2.2-.7 6 6 0 0 0 6.3-6l.9-1.2 25.9-21.6a.99 .99 0 0 1 1.6 .6 70.9 70.9 0 0 1-59.1 82.4 2.98 2.98 0 0 1-2.9-2.8l-1-28.4z"/>
<circle cx="97.2" cy="68.1" r="1.07"/>
<circle cx="235.1" cy="72.2" r="1.08"/>
<circle cx="299.1" cy="71.6" r="1.58"/>
<circle cx="299.1" cy="71.7" r=".86"/>
<circle cx="97.3" cy="84.6" r="1.55"/>
<circle cx="261.9" cy="81.6" r="1.58"/>
<circle cx="261.9" cy="81.6" r=".85"/>
<circle cx="299.1" cy="84.6" r="1.54"/>
<circle cx="336.4" cy="81.6" r=".84"/>
<circle cx="336.4" cy="81.6" r="1.58"/>
<circle cx="97.3" cy="115.6" r="1.56"/>
<circle cx="129.4" cy="118.3" r="1.55"/>
<circle cx="234.6" cy="108.9" r="1.58"/>
<circle cx="234.6" cy="108.9" r=".86"/>
<circle cx="299.1" cy="115.6" r="1.55"/>
<circle cx="331.3" cy="118.3" r="1.56"/>
<circle cx="363.6" cy="108.9" r=".85"/>
<circle cx="363.7" cy="108.9" r="1.58"/>
<circle cx="97.3" cy="146.1" r="1.55"/>
<circle cx="132.9" cy="156.4" r="1.56"/>
<circle cx="224.6" cy="146.1" r="1.58"/>
<circle cx="224.6" cy="146.1" r=".86"/>
<circle cx="278.9" cy="140.7" r="2.3"/>
<circle cx="299.1" cy="146.1" r="77.5"/>
<circle cx="299.1" cy="146.1" r="1.54"/>
<circle cx="334.8" cy="156.4" r="1.56"/>
<circle cx="373.6" cy="146.1" r=".85"/>
<circle cx="373.6" cy="146.1" r="1.58"/>
<circle cx="107.9" cy="176.2" r="1.54"/>
<circle cx="299.1" cy="163.1" r="1.54"/>
<circle cx="309.8" cy="176.2" r="1.54"/>
<circle cx="234.6" cy="183.4" r="1.58"/>
<circle cx="234.6" cy="183.4" r=".86"/>
<circle cx="363.6" cy="183.4" r=".85"/>
<circle cx="363.7" cy="183.4" r="1.58"/>
<circle cx="261.9" cy="210.7" r="1.58"/>
<circle cx="261.9" cy="210.7" r=".86"/>
<circle cx="336.4" cy="210.7" r=".85"/>
<circle cx="336.4" cy="210.7" r="1.58"/>
<circle cx="299.1" cy="220.7" r="1.58"/>
<circle cx="299.1" cy="220.6" r=".86"/>
</g>
<text font-size="4.8" fill="#1b2136" x="274.4" y="273.9">Law Wooden Clock 9</text>
<g font-size="4.7" fill="#1b2136">
<text x="242.7" y="26.1">12 Csk holes for</text>
<text x="242.7" y="30.6">small brass screws</text>
<text x="221.9" y="86.5">SECTION F-F</text>
<text x="263.3" y="254.6">Item9 Clock Front board 1 required</text>
<text x="263.3" y="259.1">Scale 1:2</text>
<text x="36.7" y="272.9">Item 8 Clock Baseboard 1 required</text>
<text x="36.7" y="277.5">Scale 1:2</text>
<text x="340.8" y="284.2">June 2011</text>
</g>
<g font-size="4.7">
<text x="211.7" y="63.1">F</text>
<text x="211.7" y="75.8">F</text>
</g>
<g font-size="4" fill="#1b2136">
<text x="99" y="28.2" transform="rotate(-3 99 28.2)">3°</text>
<text x="189.8" y="33.7">1.024</text>
<text x="338.7" y="31.4" transform="rotate(22 338.7 31.4)">49.14°</text>
<text x="371.8" y="32.3">0.236</text>
<text x="109.8" y="38.7">2.535</text>
<text x="147.1" y="37.5" transform="rotate(27 147.1 37.5)">49.14°</text>
<text x="171.8" y="39.7">0.236</text>
<text x="192.5" y="38.2">26</text>
<text x="217.2" y="38" transform="rotate(-90 217.2 38)">0.133</text>
<text x="221.7" y="36.9" transform="rotate(-90 221.7 36.9)">3.39</text>
<text x="305.8" y="39" transform="rotate(-75 305.8 39)">0.244</text>
<text x="311.1" y="36.9" transform="rotate(-75 311.1 36.9)">6.20</text>
<text x="375.7" y="36.8">6</text>
<text x="109.8" y="43.2">64.38</text>
<text x="175.7" y="44.2">6</text>
<text x="72.6" y="53.6" transform="rotate(25 72.6 53.6)">R6.26</text>
<text x="74.6" y="49.6" transform="rotate(25 74.6 49.6)">0.246</text>
<text x="324.4" y="52.1" transform="rotate(-72 324.4 52.1)">5.866</text>
<text x="328.8" y="53.1" transform="rotate(-72 328.8 53.1)">R149</text>
<text x="62.4" y="59.8" transform="rotate(-90 62.4 59.8)">4</text>
<text x="110.2" y="59.2" transform="rotate(-15 110.2 59.2)">0.169</text>
<text x="135.5" y="56.3" transform="rotate(-30 135.5 56.3)">0.244</text>
<text x="140.7" y="58.5" transform="rotate(-30 140.7 58.5)">6.20</text>
<text x="232.1" y="56.2">90°</text>
<text x="57.9" y="63.7" transform="rotate(-90 57.9 63.7)">0.157</text>
<text x="114.6" y="62.7" transform="rotate(-15 114.6 62.7)">4.30</text>
<text x="141.2" y="69.6" transform="rotate(5 141.2 69.6)">2.543</text>
<text x="355.8" y="71.4" transform="rotate(-52 355.8 71.4)">310</text>
<text x="36.1" y="73.6" transform="rotate(47 36.1 73.6)">0.315</text>
<text x="140.9" y="74" transform="rotate(5 140.9 74)">64.60</text>
<text x="349.2" y="72.7" transform="rotate(-52 349.2 72.7)">12.205</text>
<text x="35.5" y="79.5" transform="rotate(47 35.5 79.5)">8</text>
<text x="162.6" y="83.4" transform="rotate(49 162.6 83.4)">0.315</text>
<text x="356.4" y="79.8" transform="rotate(-46 356.4 79.8)">0.512</text>
<text x="361.5" y="80.9" transform="rotate(-46 361.5 80.9)">13</text>
<text x="161.7" y="89.3" transform="rotate(49 161.7 89.3)">8</text>
<text x="317.5" y="88.1" transform="rotate(5 317.5 88.1)">2.543</text>
<text x="110.9" y="94.5" transform="rotate(-45 110.9 94.5)">0.244</text>
<text x="116.5" y="95.2" transform="rotate(-45 116.5 95.2)">6.20</text>
<text x="317.2" y="92.5" transform="rotate(5 317.2 92.5)">64.60</text>
<text x="171.8" y="101.4" transform="rotate(-15 171.8 101.4)">0.244</text>
<text x="68.9" y="105.5" transform="rotate(-90 68.9 105.5)">2.402</text>
<text x="73.4" y="102.7" transform="rotate(-90 73.4 102.7)">61</text>
<text x="80.5" y="105.5" transform="rotate(-90 80.5 105.5)">2.443</text>
<text x="85" y="105.5" transform="rotate(-90 85 105.5)">62.05</text>
<text x="176.2" y="104.9" transform="rotate(-15 176.2 104.9)">6.20</text>
<text x="313.6" y="106.3" transform="rotate(-15 313.6 106.3)">0.244</text>
<text x="109.7" y="112.3" transform="rotate(15 109.7 112.3)">R11.25</text>
<text x="112" y="108.3" transform="rotate(15 112 108.3)">0.443</text>
<text x="182" y="109.1" transform="rotate(57 182 109.1)">3°</text>
<text x="280.6" y="111.9" transform="rotate(-90 280.6 111.9)">61</text>
<text x="286.7" y="109.2" transform="rotate(-90 286.7 109.2)">2.443</text>
<text x="291.2" y="109.2" transform="rotate(-90 291.2 109.2)">62.05</text>
<text x="318.1" y="109.8" transform="rotate(-15 318.1 109.8)">6.20</text>
<text x="21.7" y="116.2" transform="rotate(-64 21.7 116.2)">3°</text>
<text x="52" y="116.2" transform="rotate(-90 52 116.2)">6.144</text>
<text x="56.4" y="117.3" transform="rotate(-90 56.4 117.3)">156.05</text>
<text x="276.1" y="114.6" transform="rotate(-90 276.1 114.6)">2.402</text>
<text x="341.1" y="124.9" transform="rotate(60 341.1 124.9)">0.244</text>
<text x="380.7" y="120.6" transform="rotate(85 380.7 120.6)">76.50</text>
<text x="385.2" y="120.2" transform="rotate(85 385.2 120.2)">3.012</text>
<text x="176.8" y="131.3" transform="rotate(85 176.8 131.3)">76.50</text>
<text x="181.3" y="130.9" transform="rotate(85 181.3 130.9)">3.012</text>
<text x="338.9" y="130.1" transform="rotate(60 338.9 130.1)">6.20</text>
<text x="124.4" y="133.2" transform="rotate(34 124.4 133.2)">51.64°</text>
<text x="320.7" y="139.5" transform="rotate(32 320.7 139.5)">51.63°</text>
<text x="115.5" y="145.6" transform="rotate(15 115.5 145.6)">0.244</text>
<text x="315.8" y="149.4" transform="rotate(70 315.8 149.4)">2.510</text>
<text x="117.6" y="150.8" transform="rotate(15 117.6 150.8)">6.20</text>
<text x="254.5" y="152.6" transform="rotate(-15 254.5 152.6)">0.244</text>
<text x="311.6" y="150.9" transform="rotate(70 311.6 150.9)">63.75</text>
<text x="152" y="161.3" transform="rotate(30 152 161.3)">0.244</text>
<text x="258.9" y="156.1" transform="rotate(-15 258.9 156.1)">6.20</text>
<text x="285.8" y="160.6" transform="rotate(-90 285.8 160.6)">1.339</text>
<text x="290.3" y="157.8" transform="rotate(-90 290.3 157.8)">34</text>
<text x="71.4" y="165">0.841</text>
<text x="152.7" y="166.9" transform="rotate(30 152.7 166.9)">6.20</text>
<text x="52.9" y="173.9" transform="rotate(70 52.9 173.9)">2.510</text>
<text x="71.4" y="169.5">21.37</text>
<text x="280.6" y="173.8" transform="rotate(-44 280.6 173.8)">0.244</text>
<text x="48.7" y="175.5" transform="rotate(70 48.7 175.5)">63.75</text>
<text x="286.1" y="174.7" transform="rotate(-44 286.1 174.7)">6.20</text>
<text x="128.1" y="185.6" transform="rotate(-38 128.1 185.6)">2.510</text>
<text x="326.2" y="185.1" transform="rotate(45 326.2 185.1)">0.244</text>
<text x="380.8" y="184.7" transform="rotate(37 380.8 184.7)">0.244</text>
<text x="130.9" y="189.1" transform="rotate(-38 130.9 189.1)">63.75</text>
<text x="299.6" y="188.6">0.841</text>
<text x="325.4" y="190.7" transform="rotate(45 325.4 190.7)">6.20</text>
<text x="380.7" y="190.3" transform="rotate(37 380.7 190.3)">6.20</text>
<text x="114.7" y="195" transform="rotate(86 114.7 195)">0.244</text>
<text x="164.6" y="193.4" transform="rotate(38 164.6 193.4)">11.811</text>
<text x="299.6" y="193.1">21.37</text>
<text x="110.4" y="198.7" transform="rotate(86 110.4 198.7)">6.20</text>
<text x="165.8" y="200.1" transform="rotate(38 165.8 200.1)">300</text>
<text x="356.1" y="216" transform="rotate(-38 356.1 216)">2.510</text>
<text x="358.9" y="219.5" transform="rotate(-38 358.9 219.5)">63.75</text>
<text x="92.1" y="237.8">1.260</text>
<text x="94.9" y="242.3">32</text>
<text x="95.2" y="254.3">4°</text>
</g>
<text font-size="3.5" x="250.8" y="274">Sht Size A3</text>
<g font-size="3.4" fill="#1b2136">
<text x="224.8" y="273.9">Sht 6 of12Shts</text>
<text x="224.8" y="281.2">Not to Scale</text>
<text x="274.7" y="281.2">All dimensions in inchs and (mm)</text>
<text x="368.8" y="280.6">Designed by: Brian law</text>
<text x="224.8" y="284.7">Unless otherwise stated</text>
<text x="274.7" y="284.7">3rd Angle projection</text>
<text x="368.8" y="284.1">www.woodenclocks.co.uk</text>
</g>
</svg>
